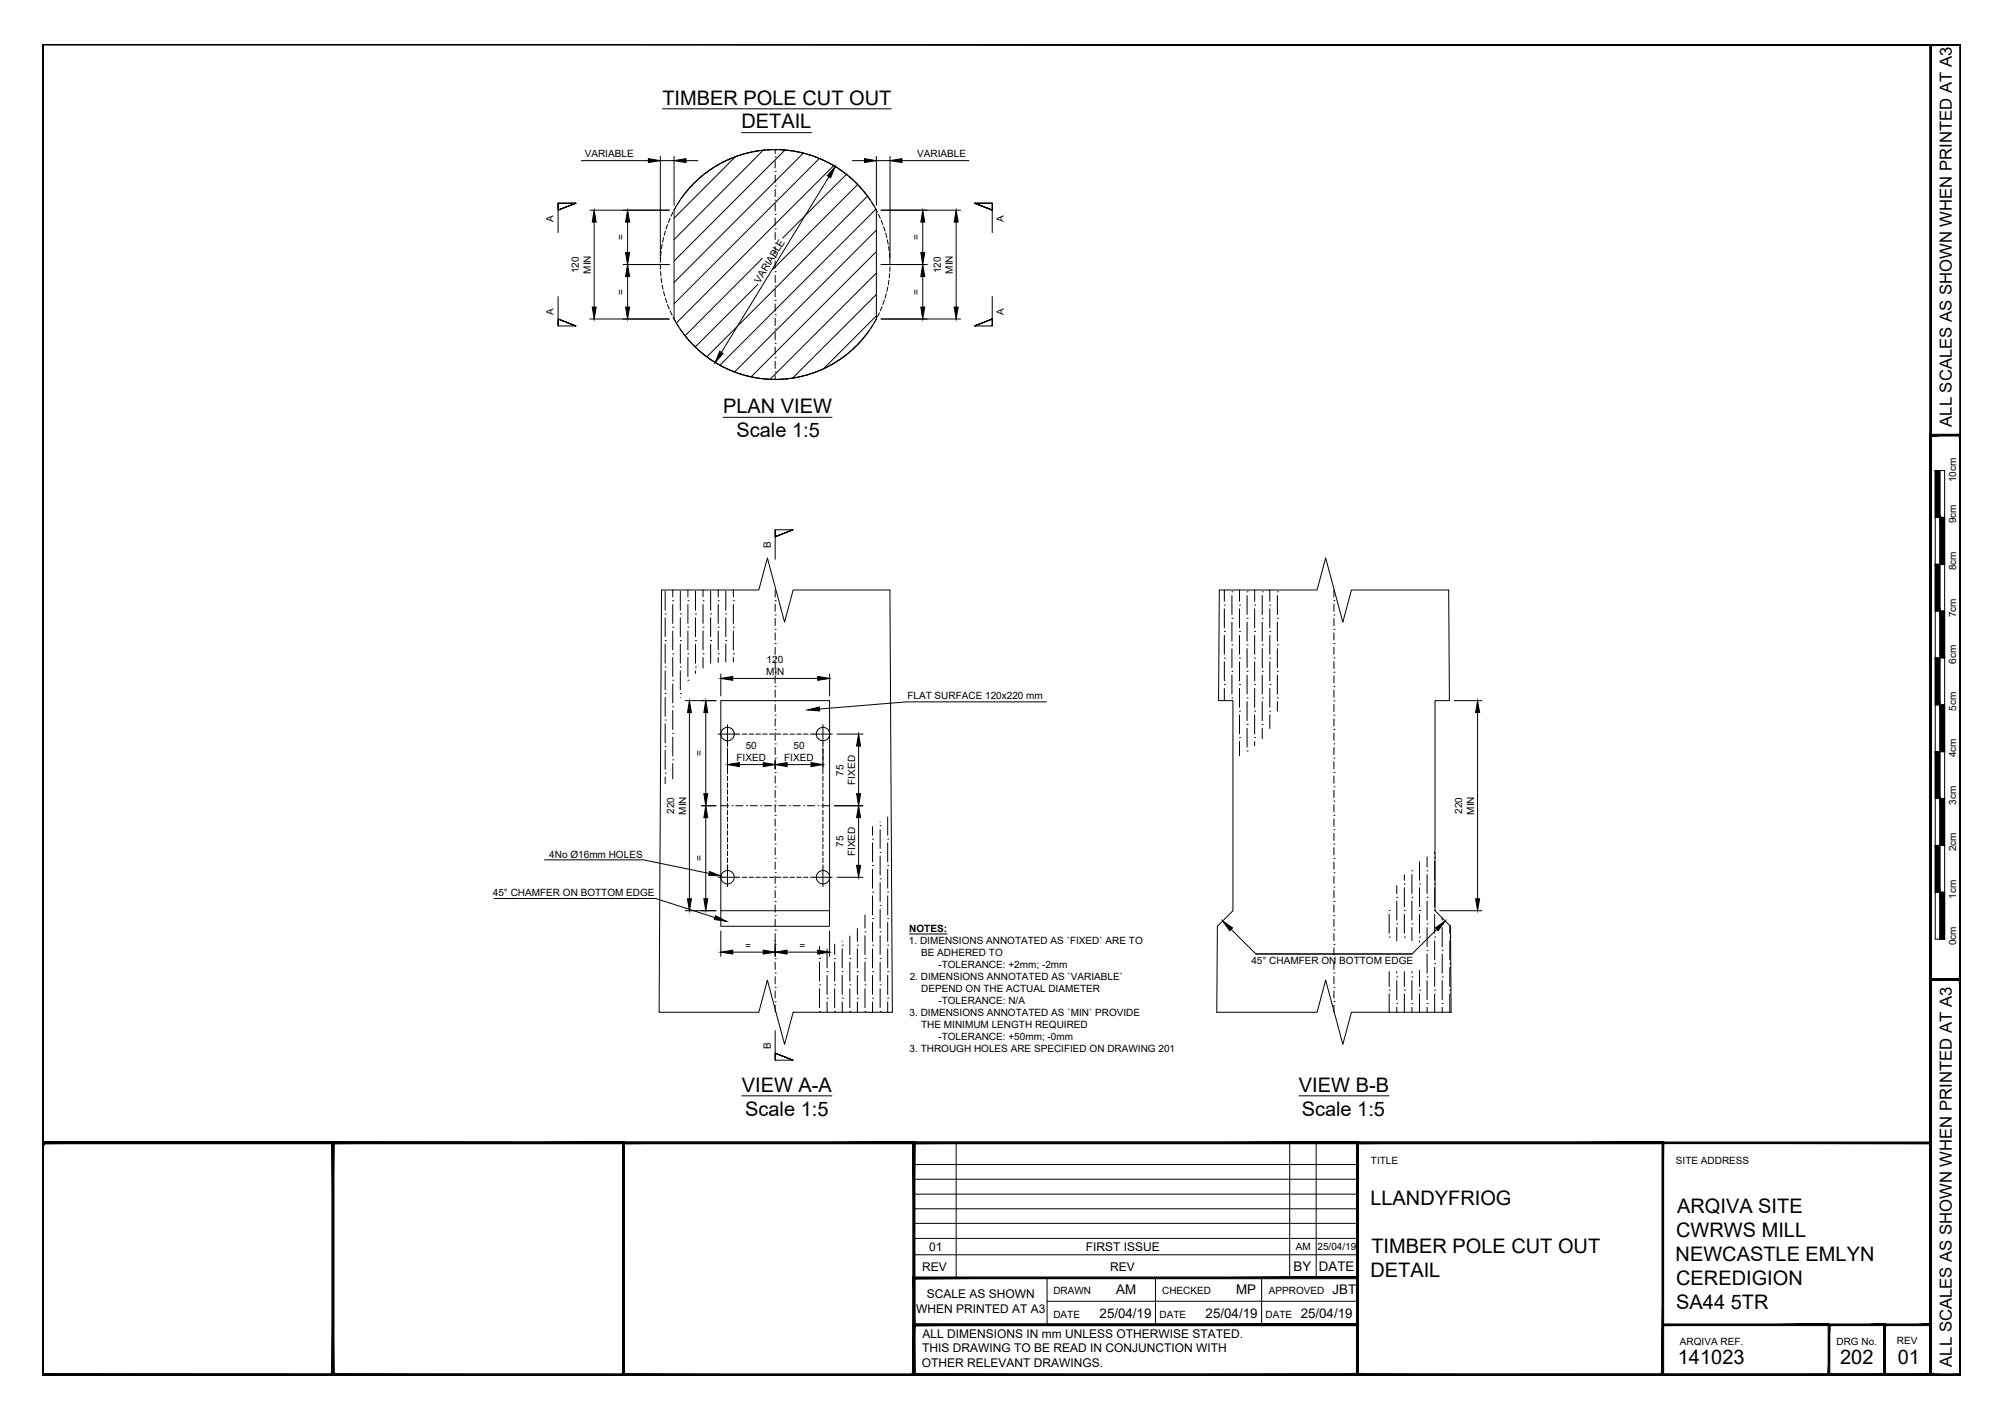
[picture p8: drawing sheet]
<svg xmlns="http://www.w3.org/2000/svg" width="420mm" height="297mm" viewBox="0 0 420 297" stroke-linecap="round" stroke-linejoin="round" font-family="sans-serif">
<!-- layer: TEXT AND DIMENSIONS -->
<g fill="none" stroke="#000" stroke-width=".21">
<path d="M121.8 33.7h14.1M138.4 33.7h2.9M138.4 32.7v21.7M138.8 22.8h48M141.3 32.7v10.3M143.7 33.7h2.5M154.1 32.9l-12.8 12.8M155.4 27.8h14.7M159.9 31.5l-18.6 18.7M162.4 38.9h.1M162.4 35.9h.1M162.4 32.9h.1"/>
<path d="M162.4 31.3v.9M162.4 33.7v1.5M162.4 36.7v1.5M162.4 39.7v1.5M164.5 31.4l-23.2 23.3M168.3 32.1l-27 27.1M171.7 33.2l-30.4 30.4M173.7 37l-22.5 36.8M174.7 34.7l-33 33M177.4 36.5l-13.4 13.4M178.6 33.7h2.6M179.7 38.7l-17.7 17.7"/>
<path d="M183.6 32.7v10.3M183.6 33.7h2.9M186.5 32.7v21.7M189 33.7h14M120.7 42.6h-3.7h3.7l-3.7 1.4 3.7-1.4-3.7 1.4v-1.4v6.1M123.6 44h16.6M124.5 46.5v17.8M130.6 55.4h9.6M131.5 46.5v6.4M131.5 57.9v6.4M158.8 59.6l-13.1 13.1M159.8 54.1l-16.2 16.2"/>
<path d="M162.4 59.9h.1M162.4 56.9h.1M162.4 53.9h.1M162.4 50.9h.1M162.4 47.9h.1M162.4 44.9h.1M162.4 41.9h.1M162.4 42.7v1.5M162.4 45.7v1.5M162.4 48.7v1.5M162.4 51.7v1.5M162.4 54.7v1.5"/>
<path d="M162.4 57.7v1.5M181.8 41.1l-33.7 33.7M183.5 43.8l-32.7 32.7M183.6 48.2l-29.7 29.7M183.6 52.7l-26.2 26.3M183.6 57.2l-22.2 22.3M184.6 44h16.7M184.6 55.4h9.7M193.4 46.5v6.4M193.4 57.9v6.4M200.4 46.5v17.8M204.2 42.6h3.7h-3.7l3.7 1.4-3.7-1.4 3.7 1.4v-1.4v6.1"/>
<path d="M117 62.1v6.2h3.7l-3.7-1.5 3.7 1.5-3.7-1.5v1.5M123.6 66.8h16.6M162.4 77.9h.1M162.4 74.9h.1M162.4 71.9h.1M162.4 68.9h.1M162.4 65.9h.1M162.4 62.9h.1M162.4 60.7v1.5M162.4 63.7v1.5M162.4 66.7v1.5M162.4 69.7v1.5"/>
<path d="M162.4 72.7v1.5M162.4 75.7v1.5M162.4 78.7v.8M183.6 61.7l-17.5 17.5M183.6 66.2l-11.1 11.1M184.6 66.8h16.7M207.9 62.1v6.2h-3.7l3.7-1.5-3.7 1.5 3.7-1.5v1.5M151.5 87.4h22.9M162.4 111v1.4l3.8-1.4-3.8 1.4 3.8-1.4h-3.8v6.2M138.6 123.6h20.4l1.8-6.7 3.6 13.4 1.8-6.7h20.3M139.4 139.7h.1M139.4 134.2h.1"/>
<path d="M139.4 128.6h.1M139.4 123.8v4M139.4 129.4v4M139.4 135v3.9M141 136.9h.1M141 131.4h.1M141 125.8h.1M141 123.6v1.4M141 126.6v4M141 132.2v3.9M141 137.7v4M142.6 139.7h.1"/>
<path d="M142.6 134.2h.1M142.6 128.6h.1M142.6 123.8v4M142.6 129.4v4M142.6 135v3.9M144.2 136.9h.1M144.2 131.4h.1M144.2 125.8h.1M144.2 123.6v1.4M144.2 126.6v4M144.2 132.2v3.9M144.2 137.7v4"/>
<path d="M145.7 139.7h.1M145.7 134.2h.1M145.7 128.6h.1M145.7 123.8v4M145.7 129.4v4M145.7 135v3.9M147.3 136.9h.1M147.3 131.4h.1M147.3 125.8h.1M147.3 123.6v1.4M147.3 126.6v4M147.3 132.2v3.9"/>
<path d="M147.3 137.7v2.3M148.9 134.2h.1M148.9 128.6h.1M148.9 123.8v4M148.9 129.4v4M148.9 135v3.9M150.5 136.9h.1M150.5 131.4h.1M150.5 125.8h.1M150.5 123.6v1.4M150.5 126.6v4M150.5 132.2v3.9"/>
<path d="M150.5 137.7v1.1M152.1 134.2h.1M152.1 128.6h.1M152.1 123.8v4M152.1 129.4v4M152.1 135v3.7M153.7 136.9h.1M153.7 131.4h.1M153.7 125.8h.1M153.7 123.6v1.4M153.7 126.6v4M153.7 132.2v3.9"/>
<path d="M153.7 137.7v1M162.4 137.8h.1M162.4 134.8h.1M162.4 131.8h.1M162.4 128.8h.1M162.4 125.8h.1M162.4 123.6v1.5M162.4 126.6v1.5M162.4 129.6v1.5M162.4 132.6v1.5M162.4 135.6v1.5M162.4 138.6v1.5"/>
<path d="M255.5 123.6h20.5l1.8-6.7 3.6 13.4 1.8-6.7h20.4M256.6 137.9h.1M256.6 132.3h.1M256.6 126.7h.1M256.6 123.6v2.3M256.6 127.5v4M256.6 133.1v4M256.6 138.6v4M258.2 135.1h.1M258.2 129.5h.1M258.2 124h.1M258.2 124.8v3.9"/>
<path d="M258.2 130.3v4M258.2 135.9v3.9M259.7 137.9h.1M259.7 132.3h.1M259.7 126.7h.1M259.7 123.6v2.3M259.7 127.5v4M259.7 133.1v4M259.7 138.6v4M261.3 135.1h.1M261.3 129.5h.1M261.3 124h.1"/>
<path d="M261.3 124.8v3.9M261.3 130.3v4M261.3 135.9v3.9M262.9 137.9h.1M262.9 132.3h.1M262.9 126.7h.1M262.9 123.6v2.3M262.9 127.5v4M262.9 133.1v4M262.9 138.6v4M264.5 135.1h.1M264.5 129.5h.1"/>
<path d="M264.5 124h.1M264.5 124.8v3.9M264.5 130.3v4M264.5 135.9v3.9M266.1 137.9h.1M266.1 132.3h.1M266.1 126.7h.1M266.1 123.6v2.3M266.1 127.5v4M266.1 133.1v4M266.1 138.6v4M267.7 135.1h.1"/>
<path d="M267.7 129.5h.1M267.7 124h.1M267.7 124.8v3.9M267.7 130.3v4M267.7 135.9v3.9M279.5 137.8h.1M279.5 134.8h.1M279.5 131.8h.1M279.5 128.8h.1M279.5 125.8h.1M279.5 123.6v1.5M279.5 126.6v1.5"/>
<path d="M279.5 129.6v1.5M279.5 132.6v1.5M279.5 135.6v1.5M279.5 138.6v1.5M139.4 156.4h.1M139.4 150.8h.1M139.4 145.3h.1M139.4 140.5v4M139.4 146.1v4M139.4 151.6v4M139.4 157.2v4M141 159.2h.1"/>
<path d="M141 153.6h.1M141 148.1h.1M141 142.5h.1M141 143.3v4M141 148.8v4M141 154.4v4M141 160v3.2M142.6 145.3h.1M142.6 140.5v4M142.6 146.1h.1M143.6 146.8h6.4M144.2 142.5h.1"/>
<path d="M144.5 149.3v39M145.7 140.5v.6M147.9 149.3v17M150.5 153.8h3.9M151.1 141.2v4.6M152.4 151.8v3.9M152.4 156.7v4.4M153.6 142.1h17.8M162.4 158.8h.1M162.4 155.8h.1M162.4 152.8h.1M162.4 149.8h.1"/>
<path d="M162.4 146.8h.1M162.4 143.8h.1M162.4 140.8h.1M162.4 141.6v1.5M162.4 144.6v1.5M162.4 147.6v1.5M162.4 150.6v1.5M162.4 153.6v1.5M162.4 156.6v1.5M162.4 159.2v1.9M170.5 153.8h3.9M172.5 151.8v3.9"/>
<path d="M172.5 156.7v4.4M173.8 141.2v4.6M175.4 153.8h5.4M179.9 156.3v10M219.3 147h-29.3l-18.3 1.5M256.6 143.4h.1M256.6 144.2v2.6M258.2 146.2h.1M258.2 140.6h.1M258.2 141.4v4M259.7 154.5h.1M259.7 149h.1"/>
<path d="M259.7 143.4h.1M259.7 144.2v4M259.7 149.8v3.9M259.7 155.3v3M261.3 157.3h.1M261.3 151.7h.1M261.3 146.2h.1M261.3 140.6h.1M261.3 141.4v4M261.3 147v4M261.3 152.5v4M262.9 154.5h.1"/>
<path d="M262.9 149h.1M262.9 143.4h.1M262.9 144.2v4M262.9 149.8v3.9M262.9 155.3v.9M264.5 151.7h.1M264.5 146.2h.1M264.5 140.6h.1M264.5 141.4v4M264.5 147v4M264.5 152.5v2.2M266.1 149h.1"/>
<path d="M266.1 143.4h.1M266.1 144.2v4M266.1 149.8v2.8M267.7 146.2h.1M267.7 140.6h.1M267.7 141.4v4M267.7 147v1.9M279.5 158.8h.1M279.5 155.8h.1M279.5 152.8h.1M279.5 149.8h.1M279.5 146.8h.1"/>
<path d="M279.5 143.8h.1M279.5 140.8h.1M279.5 141.6v1.5M279.5 144.6v1.5M279.5 147.6v1.5M279.5 150.6v1.5M279.5 153.6v1.5M279.5 156.6v1.5M279.5 159.6v1.5M304.7 146.8h5.8M309.6 149.3v39M139.4 161.9h.1"/>
<path d="M139.4 162.8v1.4M147 168.8h3M147.9 171.3v17M151.1 168.8h1.6M153.4 168.8h.1M154.2 168.8h1.5M154.9 160.2h5M156.4 168.8h.1M157.2 168.8h1.5M159.4 168.8h.1M160.2 168.8h1.5M162.4 179.8h.1"/>
<path d="M162.4 176.8h.1M162.4 173.8h.1M162.4 170.8h.1M162.4 167.8h.1M162.4 164.8h.1M162.4 161.8h.1M162.4 168.8h.1M162.4 162.6v1.5M162.4 165.6v1.5M162.4 168.6v1.5M162.4 171.6v1.5M162.4 174.6v1.5"/>
<path d="M162.4 177.6v1.5M163.2 168.8h1.5M164.9 160.2h5.1M165.4 168.8h.1M166.2 168.8h1.5M168.5 168.8h.1M169.2 168.8h1.5M171.4 168.8h.1M172.2 168.8h1.6M174.8 168.8h6M179.9 171.3v10M182.8 175.8h.1"/>
<path d="M182.8 173.1v1.9M182.8 176.6v3.9M184.4 173h.1M184.4 178.5h.1M184.4 172.1v.1M184.4 173.8v3.9M184.4 179.3v4M186 175.8h.1M186 171.2v3.8M186 176.6v3.9M279.5 179.8h.1M279.5 176.8h.1"/>
<path d="M279.5 173.8h.1M279.5 170.8h.1M279.5 167.8h.1M279.5 164.8h.1M279.5 161.8h.1M279.5 162.6v1.5M279.5 165.6v1.5M279.5 168.6v1.5M279.5 171.6v1.5M279.5 174.6v1.5M279.5 177.6v1.5M299 179.5v2.1"/>
<path d="M300.6 179.6h.1M300.6 178.5v.3M103.5 188.2h33.9l12.4 4M114.1 180.1h20.8l13.7 2.9M143.6 190.8h6.4M150.5 183.8h3.9M151.1 190.8v3.2h22.7v-3.2M151.1 195v5.3M152.4 181.8v3.9M153.6 199.5h6.3M162.4 197.8h.1M162.4 194.8h.1"/>
<path d="M162.4 191.8h.1M162.4 188.8h.1M162.4 185.8h.1M162.4 182.8h.1M162.4 180.6v1.5M162.4 183.6v1.5M162.4 186.6v1.5M162.4 189.6v1.5M162.4 192.6v1.5M162.4 195.6v4.7M164.9 199.5h6.5M170.5 183.8h3.9"/>
<path d="M171.7 198.2v1.8M172.5 181.8v3.9M173.3 198.8v4M173.8 195v5.3M174.9 197.8v2.2M175.4 183.8h5.4M176.5 198h.1M176.5 197.1v.1M176.5 198.8v4M178.1 196.1v3.9M179.7 198h.1M179.7 194.5v2.7"/>
<path d="M179.7 198.8v4M181.3 195.2h.1M181.3 191.7v2.7M181.3 196v4M182.8 181.3h.1M182.8 186.9h.1M182.8 192.4h.1M182.8 198h.1M182.8 182.1v4M182.8 187.7v3.9M182.8 193.2v4M182.8 198.8v4"/>
<path d="M184.4 184.1h.1M184.4 189.7h.1M184.4 195.2h.1M184.4 184.9v3.9M184.4 190.4v4M184.4 196v4M186 181.3h.1M186 186.9h.1M186 192.4h.1M186 198h.1M186 182.1v4M186 187.7v3.9"/>
<path d="M186 193.2v4M186 198.8v4M190.5 195.6h8M258 194.7l5.2 5.1h32.7M279.5 197.8h.1M279.5 194.8h.1M279.5 191.8h.1M279.5 188.8h.1M279.5 185.8h.1M279.5 182.8h.1M279.5 180.6v1.5M279.5 183.6v1.5"/>
<path d="M279.5 186.6v1.5M279.5 189.6v1.5M279.5 192.6v1.5M279.5 195.6v1.5M279.5 198.6v1.5M291.1 190.7h.1M291.1 196.3h.1M291.1 191.5v4M292.7 188h.1M292.7 193.5h.1M292.7 185.5v1.7M292.7 188.8v3.9"/>
<path d="M292.7 194.3v2.8M294.3 185.2h.1M294.3 190.7h.1M294.3 196.3h.1M294.3 183.2v1.2M294.3 186v3.9M294.3 191.5v4M295.9 182.4h.1M295.9 188h.1M295.9 193.5h.1M295.9 183.2v4M295.9 188.8v3.9"/>
<path d="M295.9 194.3v2.8M297.5 185.2h.1M297.5 190.7h.1M297.5 196.3h.1M297.5 180.5v3.9M297.5 186v3.9M297.5 191.5v4M297.5 197.1v.2M299 182.4h.1M299 188h.1M299 193.5h.1M299 199.1h.1"/>
<path d="M299 183.2v4M299 188.8v3.9M299 194.3v4M299 199.9v3.9M300.6 185.2h.1M300.6 190.7h.1M300.6 196.3h.1M300.6 180.4v4M300.6 186v3.9M300.6 191.5v4M300.6 197.1v4M301.1 194.7l-5.2 5.1h-32.7"/>
<path d="M301.7 190.8h8.8M302.2 193.5h.1M302.2 199.1h.1M302.2 192.3v.4M302.2 194.3v4M302.2 199.9v3.9M303.8 196.3h.1M303.8 193.9v1.6M303.8 197.1v4M138.1 212h20.9l1.8-6.7 3.6 13.5 1.8-6.8h20.8M162.4 209.8h.1M162.4 206.8h.1"/>
<path d="M162.4 203.8h.1M162.4 200.8h.1M162.4 215.9v6.2h3.8l-3.8-1.5 3.8 1.5-3.8-1.5v1.5M162.4 201.6v1.5M162.4 204.6v1.5M162.4 207.6v1.5M162.4 210.6v1.4M171.7 200.8h.1M171.7 206.3h.1M171.7 211.9h.1M171.7 201.5v4M171.7 207.1v4"/>
<path d="M173.3 203.5h.1M173.3 209.1h.1M173.3 204.3v4M173.3 209.9v2.1M174.9 200.8h.1M174.9 206.3h.1M174.9 211.9h.1M174.9 201.5v4M174.9 207.1v4M176.5 203.5h.1M176.5 209.1h.1M176.5 204.3v4"/>
<path d="M176.5 209.9v2.1M178.1 200.8h.1M178.1 206.3h.1M178.1 211.9h.1M178.1 201.5v4M178.1 207.1v4M179.7 203.5h.1M179.7 209.1h.1M179.7 204.3v4M179.7 209.9v2.1M181.3 200.8h.1M181.3 206.3h.1"/>
<path d="M181.3 211.9h.1M181.3 201.5v4M181.3 207.1v4M182.8 203.5h.1M182.8 209.1h.1M182.8 204.3v4M182.8 209.9v2.1M184.4 200.8h.1M184.4 206.3h.1M184.4 211.9h.1M184.4 201.5v4M184.4 207.1v4"/>
<path d="M186 203.5h.1M186 209.1h.1M186 204.3v4M186 209.9v2.1M255 212h21l1.8-6.7 3.6 13.5 1.8-6.8h20.9M279.5 209.8h.1M279.5 206.8h.1M279.5 203.8h.1M279.5 200.8h.1M279.5 201.6v1.5M279.5 204.6v1.5M279.5 207.6v1.5"/>
<path d="M279.5 210.6v1.4M291.1 207.4h.1M291.1 203.5v3.1M291.1 208.2v3.8M292.7 204.6h.1M292.7 210.2h.1M292.7 203.5v.3M292.7 205.4v4M292.7 211v1M294.3 207.4h.1M294.3 203.5v3.1M294.3 208.2v3.8"/>
<path d="M295.9 204.6h.1M295.9 210.2h.1M295.9 203.5v.3M295.9 205.4v4M295.9 211v1M297.5 207.4h.1M297.5 203.3v3.3M297.5 208.2v3.8M299 204.6h.1M299 210.2h.1M299 205.4v4M299 211v1"/>
<path d="M300.6 201.9h.1M300.6 207.4h.1M300.6 202.6v4M300.6 208.2v3.8M302.2 204.6h.1M302.2 210.2h.1M302.2 205.4v4M302.2 211v1M303.8 201.9h.1M303.8 207.4h.1M303.8 202.6v4M303.8 208.2v3.8"/>
<path d="M155.5 229.6h18.8M272.2 229.6h18.9"/>
</g>
<g fill="#000" stroke="#000" stroke-width=".21">
<path d="M135.9 33.2l2.5 .5-2.5 .4zM141.3 33.7l2.4-.5v.9zM175 34.9l-.9 2.4-.7-.5zM181.2 33.2l2.4 .5-2.4 .4zM186.5 33.7l2.5-.5v.9zM124.5 44l.4 2.5h-.8zM131.5 44l.4 2.5h-.8zM131.1 52.9h.8l-.4 2.5zM131.5 55.4l.4 2.5h-.8zM193.4 44l.4 2.5h-.8zM193 52.9h.8l-.4 2.5zM193.4 55.4l.4 2.5h-.8z"/>
<path d="M200.4 44l.4 2.5h-.9zM124.1 64.3h.8l-.4 2.5zM131.1 64.3h.8l-.4 2.5zM150.8 73.6l.7 .4-1.6 1.9zM193 64.3h.8l-.4 2.5zM199.9 64.3h.9l-.4 2.5zM144.5 146.8l.4 2.5h-.8zM147.9 146.8l.4 2.5h-.8zM151.1 142.1l2.5-.4v.8zM152.4 160.2l2.5-.5v.9zM159.9 159.7l2.5 .5-2.5 .4zM162.4 160.2l2.5-.5v.9z"/>
<path d="M170 159.7l2.5 .5-2.5 .4zM171.4 141.7l2.4 .4-2.4 .4zM169.2 148.7l2.5-.6 .1 .8zM179.9 153.8l.4 2.5h-.8zM309.6 146.8l.5 2.5h-.9zM147.5 166.3h.8l-.4 2.5zM147.9 168.8l.4 2.5h-.8zM179.5 166.3h.8l-.4 2.5zM179.9 168.8l.4 2.5h-.8zM144.1 188.3h.8l-.4 2.5zM147.5 188.3h.8l-.4 2.5zM148.7 182.6l2.4 .9-2.6-.1z"/>
<path d="M150 191.8l2.2 1.2-2.5-.4zM151.1 199.5l2.5-.5v.9zM159.9 199l2.5 .5-2.5 .4zM162.4 199.5l2.5-.5v.9zM171.4 199l2.4 .5-2.4 .4zM179.5 181.3h.8l-.4 2.5zM256.2 192.9l2.1 1.5-.6 .6zM300.8 194.4l2.1-1.5-1.5 2.1zM309.2 188.3h.9l-.5 2.5z"/>
</g>
<!-- layer: PROPOSED OTHER USER 1 - HIDDEN -->
<g fill="none" stroke="#000" stroke-width=".21">
<path d="M144.2 39.7l-.6 .7M145.2 38.7l-.7 .7M146.2 37.7l-.7 .6M147.3 36.7l-.8 .7M148.4 35.9l-.8 .5M149.6 35.1l-.8 .5M150.8 34.4l-.8 .4M152.1 33.7l-.9 .4M153.4 33.1l-.9 .4M154.7 32.6l-.9 .4M156.1 32.2l-.9 .3M157.5 31.9l-.9 .2"/>
<path d="M158.9 31.6l-.9 .2M160.3 31.5l-1 .1M161.7 31.4h-.9M162.2 31.4h1M163.6 31.4l1 .1M165 31.5l1 .1M166.5 31.7l.9 .2M167.9 32l.9 .2M169.2 32.3l.9 .3M170.6 32.8l.9 .3M171.9 33.3l.9 .4M173.2 33.9l.9 .5"/>
<path d="M174.5 34.6l.8 .5M175.7 35.3l.8 .6M176.9 36.2l.7 .5M178 37l.7 .7M179 38l.7 .7M180 39l.7 .7M138.4 55.4v1M138.4 54v1M138.4 56.9l.1 .9M138.5 52.6v.9M138.5 58.3l.2 .9M138.8 51.2l-.2 .9"/>
<path d="M138.8 59.7l.1 .9M139.1 49.8l-.2 .9M139.4 48.4l-.2 .9M139.9 47.1l-.3 .9M140.4 45.7l-.3 .9M141 44.5l-.4 .8M141.7 43.2l-.4 .8M142.5 42l-.5 .8M143.3 40.8l-.5 .8M181 40.1l.6 .7M181.8 41.2l.6 .8M182.7 42.4l.5 .8"/>
<path d="M183.4 43.6l.5 .8M184.1 44.9l.4 .8M184.6 46.2l.4 .8M185.2 47.5l.3 .9M185.6 48.9l.3 .9M185.9 50.2l.2 1M186.2 51.6l.1 1M186.3 58.7l-.2 1M186.4 53l.1 1M186.4 57.3l-.1 1M186.5 54.5v.9M186.5 55.9v.9"/>
<path d="M139.1 61.1l.2 .9M139.4 62.5l.3 .9M139.9 63.8l.3 .9M140.4 65.1l.4 .9M141 66.4l.5 .9M141.7 67.7l.5 .8M142.5 68.9l.6 .8M143.3 70l.6 .8M144.2 71.1l.7 .7M145.2 72.2l.7 .7M146.2 73.2l.7 .6M147.3 74.1l.7 .6"/>
<path d="M148.4 75l.8 .5M149.6 75.8l.8 .5M150.8 76.5l.9 .4M152.1 77.2l.9 .3M153.4 77.7l.9 .4M154.8 78.2l.9 .3M156.1 78.6l.9 .3M157.5 79l.9 .1M158.9 79.2l1 .1M160.3 79.4l1 .1M161.7 79.5h1M164.1 79.4l-.9 .1"/>
<path d="M165.6 79.3l-1 .1M166.9 79.1l-.9 .1M168.3 78.7l-.9 .3M169.7 78.4l-.9 .2M171.1 77.9l-.9 .3M172.4 77.3l-.9 .4M173.7 76.7l-.9 .5M174.9 76l-.8 .5M176.1 75.2l-.8 .6M177.3 74.4l-.8 .6M178.3 73.5l-.7 .6M179.4 72.5l-.7 .7"/>
<path d="M180.4 71.5l-.7 .7M181.3 70.4l-.6 .7M182.1 69.2l-.5 .8M182.9 68.1l-.5 .8M183.6 66.8l-.4 .8M184.3 65.5l-.4 .9M184.8 64.2l-.3 .9M185.3 62.9l-.3 .9M185.7 61.5l-.2 .9M186 60.1l-.1 1M152.4 155.7v.7M152.4 156.9v.9"/>
<path d="M152.4 158.3v1M152.4 159.7v1M154.4 153.8h.7M155.5 153.8h1M157 153.8h.9M158.4 153.8h.9M159.8 153.8h1M161.3 153.8h.9M162.7 153.8h.9M164.1 153.8h1M165.5 153.8h1M167 153.8h.9"/>
<path d="M168.4 153.8h.9M169.8 153.8h.7M172.5 155.7v.7M172.5 156.9v.9M172.5 158.3v1M172.5 159.7v1M152.4 161.2v.9M152.4 162.6v.9M152.4 164v1M152.4 165.4v1M152.4 166.9v.9M152.4 168.3v.9"/>
<path d="M152.4 169.7v1M152.4 171.2v.9M152.4 172.6v.9M152.4 174v1M152.4 175.5v.9M152.4 176.9v.9M152.4 178.3v1M152.4 179.7v1M172.5 161.2v.9M172.5 162.6v.9M172.5 164v1M172.5 165.4v1"/>
<path d="M172.5 166.9v.9M172.5 168.3v.9M172.5 169.7v1M172.5 171.2v.9M172.5 172.6v.9M172.5 174v1M172.5 175.5v.9M172.5 176.9v.9M172.5 178.3v1M172.5 179.7v1M152.4 181.2v.6M154.4 183.8h.7"/>
<path d="M155.5 183.8h1M157 183.8h.9M158.4 183.8h.9M159.8 183.8h1M161.3 183.8h.9M162.7 183.8h.9M164.1 183.8h1M165.5 183.8h1M167 183.8h.9M168.4 183.8h.9M169.8 183.8h.7M172.5 181.2v.6"/>
</g>
<!-- layer: MEDIUM THICKNESS -->
<path d="M138.6 123.6l-.5 88.4M186.5 123.6l.5 88.4M255.5 123.6l-.1 23.2h3v44l-3.3 3.2-.1 18M303.6 123.6l.1 23.2h-3v44l3.3 3.2 .1 18" fill="none" stroke="#000" stroke-width=".21"/>
<!-- layer: PROPOSED OTHER USER 1 -->
<g fill="none" stroke="#000" stroke-width=".21">
<path d="M142.8 41.5a24.1 24.1 0 0 1 40.9 2.5l-.1 22.8M182.1 41.5a24.1 24.1 0 0 0-40.9 2.5l.1 22.8M141.2 66.8a24.1 24.1 0 0 0 40.9 2.5M183.7 66.8a24.1 24.1 0 0 1-40.9 2.5M151.1 146.8h22.7v44h-22.7z"/>
<circle cx="152.5" cy="153.8" r="1.41"/>
<circle cx="172.5" cy="153.8" r="1.41"/>
<circle cx="152.5" cy="183.8" r="1.41"/>
<circle cx="172.5" cy="183.8" r="1.41"/>
</g>
<!-- layer: 0 -->
<g fill="none" stroke="#000" stroke-width=".21">
<path d="M405.5 98.6h2v98.1h-2zM406.5 98.6v98.1M405.5 118.2h2M405.5 108.4h2M405.5 137.8h2M405.5 128h2M405.5 157.5h2M405.5 147.7h2M405.5 177.1h2M405.5 167.3h2M405.5 186.9h2M200.4 239.4v28.3"/>
<path d="M270.3 239.4v28.3M275.8 239.4v28.3M191.5 250.1h93M191.5 247h93M191.5 243.9h93M191.5 256.3h93M191.5 253.2h93M191.5 259.4h93M191.5 262.8h93M219.4 267.7v9.8M219.4 272.6h65.1M242.1 267.7v9.8"/>
<path d="M264.4 267.7v9.8"/>
</g>
<g fill="#000" stroke="#000" stroke-width=".21">
<path d="M8.9 9.3l.2 .1h401.6zM8.9 9.3h402l-.2 .1z"/>
<path d="M404.4 9.3l.3 .1zM404.4 9.3l.3 .1-.3 278.6zM404.7 9.4l-.3 278.6 .3-.1zM404.4 288l.3-.1z"/>
<path d="M404.6 9.3l.1 .1h6zM404.6 9.3h6.3l-.2 .1z"/>
<path d="M410.7 9.4v278.5l.2-278.6zM410.9 9.3v278.7l-.2-.1z"/>
<path d="M410.7 9.4v278.5l.2-278.6zM410.9 9.3v278.7l-.2-.1z"/>
<path d="M404.4 91l.3 .3 6.2-.3zM404.7 91.3l6.2-.3-.2 .3zM410.9 91l-.2 .3z"/>
<path d="M404.4 91l.3 114v-113.7zM404.4 91l.3 114-.3 .3z"/>
<path d="M405.5 98.6l1 9.8v-9.8zM405.5 98.6l1 9.8h-1z"/>
<path d="M410.9 91.1l-.2 .2 .2 113.9zM410.7 91.3l.2 113.9-.2-.2zM410.7 205l.2 .3zM404.7 205h6l.2 .3zM404.7 205l-.3 .3h6.5z"/>
<path d="M405.5 118.2l1 9.8v-9.8zM405.5 118.2l1 9.8h-1z"/>
<path d="M406.5 108.4l1 9.8v-9.8zM406.5 108.4l1 9.8h-1z"/>
<path d="M405.5 137.8l1 9.8v-9.8zM405.5 137.8l1 9.8h-1z"/>
<path d="M406.5 128l1 9.8v-9.8zM406.5 128l1 9.8h-1z"/>
<path d="M405.5 157.5l1 9.8v-9.8zM405.5 157.5l1 9.8h-1z"/>
<path d="M406.5 147.6l1 9.9v-9.9zM406.5 147.6l1 9.9h-1z"/>
<path d="M405.5 177.1l1 9.8v-9.8zM405.5 177.1l1 9.8h-1z"/>
<path d="M406.5 167.3l1 9.8v-9.8zM406.5 167.3l1 9.8h-1z"/>
<path d="M406.5 186.9l1 9.8v-9.8zM406.5 186.9l1 9.8h-1z"/>
<path d="M404.4 205l.3 .3 6.2-.3zM404.7 205.3l6.2-.3-.2 .3zM410.9 205l-.2 .3z"/>
<path d="M410.9 205.1l-.2 .2 .2 82.7zM410.7 205.3l.2 82.7-.2-.1zM410.7 287.9l.2 .1z"/>
<path d="M8.9 239.2l.2 .4zM8.9 239.2l395.5 .4h-395.3zM8.9 239.2l395.5 .4 .3-.4z"/>
<path d="M9.1 239.6h60.5l.3-.4zM8.9 239.2h61l-60.8 .4zM8.9 239.2l.2 .4z"/>
<path d="M69.9 239.6h60.6l.3-.4zM69.6 239.2h61.2l-60.9 .4zM69.6 239.2l.3 48.7v-48.3zM69.6 239.2l.3 48.7-.3 .1zM69.6 288l.3-.1z"/>
<path d="M130.8 239.6h60.5l.4-.4zM130.5 239.2h61.2l-60.9 .4zM130.5 239.2l.3 48.7v-48.3zM130.5 239.2l.3 48.7-.3 .1zM130.5 288l.3-.1z"/>
<path d="M191.7 239.6h92.6l.4-.4zM191.3 239.2h93.4l-93 .4zM191.3 239.2l.4 48.7v-48.3zM191.3 239.2l.4 48.7-.4 .1zM191.3 288l.4-.1z"/>
<path d="M284.7 239.6h63.6l.3-.4zM284.3 239.2h64.3l-63.9 .4zM284.3 239.2l.4 48.7v-48.3zM284.3 239.2l.4 48.7-.4 .1zM284.3 288l.4-.1z"/>
<path d="M404.7 239.2l-.3 .4 .3 48.4zM404.4 239.6l.3 48.4-.3-.1zM404.4 287.9l.3 .1z"/>
<path d="M191.3 277.3l.4 .4 93-.4zM191.7 277.7l93-.4-.4 .4zM284.7 277.3l-.4 .4 .4 10.3zM284.3 277.7l.4 10.3-.4-.1zM284.3 287.9l.4 .1z"/>
<path d="M191.3 277.7h93.4l-.4-.4zM191.3 277.7l.4-.4h92.6zM191.3 267.5v10.2l.4-.4zM191.3 267.5l.4 .4v9.4zM191.3 267.5l.4 .4 93-.4zM191.7 267.9l93-.4-.4 .4zM284.7 267.5l-.4 .4 .4 9.8zM284.3 267.9l.4 9.8-.4-.4z"/>
<path d="M383.1 277.3l.3 .4 11.7-.4zM383.4 277.7l11.7-.4-.4 .4zM394.7 277.7l.4 10.3v-10.7zM394.7 277.7l.4 10.3-.4-.1zM394.7 287.9l.4 .1z"/>
<path d="M348.5 277.7h34.8v-.4zM348.5 277.3h34.8l-34.8 .4z"/>
<path d="M394.7 277.3l.4 .4 9.6-.4zM395.1 277.7l9.6-.4-.3 .4zM404.7 277.3l-.3 .4 .3 10.3zM404.4 277.7l.3 10.3-.3-.1zM404.4 287.9l.3 .1z"/>
<path d="M9.1 9.4l-.2 278.6 .2-.1zM8.9 9.3l.2 .1-.2 278.6z"/>
<path d="M9.1 239.6l-.2 48.4 .2-.1zM8.9 239.4l.2 .2-.2 48.4z"/>
<path d="M9.1 287.9l60.7 .1-.2-.1zM9.1 287.9l60.7 .1h-60.9z"/>
<path d="M69.6 287.9l.3 .1zM69.9 239.2v48.8l-.3-.1zM69.9 239.2l-.3 .4v48.3z"/>
<path d="M69.9 287.9l60.7 .1-.1-.1zM69.9 287.9l60.7 .1h-60.8z"/>
<path d="M130.5 287.9l.3 .1zM130.8 239.2v48.8l-.3-.1zM130.8 239.2l-.3 .4v48.3z"/>
<path d="M130.8 287.9l60.7 .1-.2-.1zM130.8 287.9l60.7 .1h-60.9z"/>
<path d="M191.3 287.9l.4 .1zM191.7 239.2v48.8l-.4-.1zM191.3 239.6v48.3l.4-48.7z"/>
<path d="M191.7 287.9l92.8 .1-.2-.1zM191.7 287.9l92.8 .1h-93z"/>
<path d="M284.3 287.9l.4 .1zM284.7 239.2v48.8l-.4-.1zM284.7 239.2l-.4 .4v48.3z"/>
<path d="M191.5 288h93l-.2-.1zM191.5 288l.2-.1h92.6zM191.3 288l.4-.1zM191.7 277.7v10.2l-.4 .1zM191.3 277.3v10.7l.4-10.3z"/>
<path d="M284.7 287.9l63.8 .1-.2-.1zM284.7 287.9l63.8 .1h-64z"/>
<path d="M348.3 287.9l.3 .1zM348.6 239.2v48.8l-.3-.1zM348.6 239.2l-.3 .4v48.3z"/>
<path d="M383.3 288h11.6l-.2-.1zM383.4 287.9h11.3l-11.4 .1zM383.1 288l.3-.1zM383.4 277.7v10.2l-.3 .1zM383.1 277.3v10.7l.3-10.3z"/>
<path d="M8.9 288h395.7l-.2-.1zM8.9 288l.2-.1h395.3zM8.9 239.4v48.6l.2-.1zM8.9 239.4l.2 .2v48.3z"/>
<path d="M394.9 288h9.7l-.2-.1zM394.9 288l.2-.1h9.3zM394.7 288l.4-.1zM395.1 277.7v10.2l-.4 .1zM394.7 277.3v10.7l.4-10.3z"/>
<path d="M9.1 287.9l401.8 .1-.2-.1zM9.1 287.9l401.8 .1h-402z"/>
<path d="M404.7 287.9l6.2 .1-.2-.1zM404.7 287.9l6.2 .1h-6.3z"/>
<path d="M404.6 288h6.3l-.2-.1zM404.7 287.9h6l-6.1 .1zM404.4 288l.3-.1zM404.7 205.3v82.6l-.3 .1zM404.4 205v83l.3-82.7z"/>
</g>
<g font-size="4.2">
<text x="138.8" y="21.9">TIMBER POLE CUT OUT</text>
<text x="155.4" y="26.9">DETAIL</text>
<text x="151.5" y="86.5">PLAN VIEW</text>
<text x="154.3" y="91.6">Scale 1:5</text>
<text x="155.5" y="228.7">VIEW A-A</text>
<text x="156.2" y="233.7">Scale 1:5</text>
<text x="272.2" y="228.7">VIEW B-B</text>
<text x="272.8" y="233.7">Scale 1:5</text>
<text x="287.2" y="252.5">LLANDYFRIOG</text>
<text x="351.5" y="254">ARQIVA SITE</text>
<text x="287.4" y="262.5">TIMBER POLE CUT OUT</text>
<text x="351.2" y="259.1">CWRWS MILL</text>
<text x="287.2" y="267.5">DETAIL</text>
<text x="351.1" y="264.1">NEWCASTLE EMLYN</text>
<text x="351.2" y="269.2">CEREDIGION</text>
<text x="351.3" y="274.2">SA44 5TR</text>
<text x="351.6" y="285.7">141023</text>
<text x="385.6" y="285.7">202</text>
<text x="397.7" y="285.7">01</text>
</g>
<g font-size="3.5">
<text x="409" y="89.4" transform="rotate(-90 409 89.4)">ALL SCALES AS SHOWN WHEN PRINTED AT A3</text>
<text x="409" y="286.3" transform="rotate(-90 409 286.3)">ALL SCALES AS SHOWN WHEN PRINTED AT A3</text>
</g>
<g font-size="2.8">
<text x="271.1" y="266.3">BY</text>
<text x="276.4" y="266.3">DATE</text>
<text x="233.9" y="271.1">AM</text>
<text x="259" y="271.1">MP</text>
<text x="279.3" y="271.1">JBT</text>
<text x="230.4" y="276">25/04/19</text>
<text x="252.7" y="276">25/04/19</text>
<text x="272.6" y="276">25/04/19</text>
</g>
<g font-size="2.5">
<text x="194.7" y="262">01</text>
<text x="227.5" y="262">FIRST ISSUE</text>
<text x="193.3" y="266.2">REV</text>
<text x="232.6" y="266.2">REV</text>
<text x="192" y="275">WHEN PRINTED AT A3</text>
<text x="194.2" y="272">SCALE AS SHOWN</text>
<text x="193.3" y="280.3">ALL DIMENSIONS IN mm UNLESS OTHERWISE STATED.</text>
<text x="193.2" y="286.3">OTHER RELEVANT DRAWINGS.</text>
<text x="193.3" y="283.3">THIS DRAWING TO BE READ IN CONJUNCTION WITH</text>
</g>
<g font-size="2.1">
<text x="122.5" y="33">VARIABLE</text>
<text x="192.2" y="33">VARIABLE</text>
<text x="116" y="46.5" transform="rotate(-90 116 46.5)">A</text>
<text x="210.4" y="46.5" transform="rotate(-90 210.4 46.5)">A</text>
<text x="130.8" y="50.3" transform="rotate(-90 130.8 50.3)">=</text>
<text x="192.7" y="50.3" transform="rotate(-90 192.7 50.3)">=</text>
<text x="121.3" y="57.2" transform="rotate(-90 121.3 57.2)">120</text>
<text x="123.8" y="57.3" transform="rotate(-90 123.8 57.3)">MIN</text>
<text x="159.2" y="59.4" transform="rotate(-59 159.2 59.4)">VARIABLE</text>
<text x="197.2" y="57.2" transform="rotate(-90 197.2 57.2)">120</text>
<text x="199.7" y="57.3" transform="rotate(-90 199.7 57.3)">MIN</text>
<text x="130.8" y="61.7" transform="rotate(-90 130.8 61.7)">=</text>
<text x="192.7" y="61.7" transform="rotate(-90 192.7 61.7)">=</text>
<text x="116" y="66" transform="rotate(-90 116 66)">A</text>
<text x="210.4" y="66" transform="rotate(-90 210.4 66)">A</text>
<text x="409.9" y="101" transform="rotate(-90 409.9 101)">10cm</text>
<text x="409.9" y="109.6" transform="rotate(-90 409.9 109.6)">9cm</text>
<text x="161.5" y="114.8" transform="rotate(-90 161.5 114.8)">B</text>
<text x="409.9" y="119.5" transform="rotate(-90 409.9 119.5)">8cm</text>
<text x="409.9" y="129.3" transform="rotate(-90 409.9 129.3)">7cm</text>
<text x="160.5" y="141.4">MIN</text>
<text x="160.6" y="138.9">120</text>
<text x="409.9" y="139.1" transform="rotate(-90 409.9 139.1)">6cm</text>
<text x="190.1" y="146.5">FLAT SURFACE 120x220 mm</text>
<text x="409.9" y="148.9" transform="rotate(-90 409.9 148.9)">5cm</text>
<text x="147.2" y="158.4" transform="rotate(-90 147.2 158.4)">=</text>
<text x="154.3" y="159.5">FIXED</text>
<text x="156.3" y="157">50</text>
<text x="164.3" y="159.5">FIXED</text>
<text x="166.3" y="157">50</text>
<text x="409.9" y="158.6" transform="rotate(-90 409.9 158.6)">4cm</text>
<text x="176.7" y="162.5" transform="rotate(-90 176.7 162.5)">75</text>
<text x="179.2" y="164.4" transform="rotate(-90 179.2 164.4)">FIXED</text>
<text x="141.3" y="170.5" transform="rotate(-90 141.3 170.5)">220</text>
<text x="143.8" y="170.7" transform="rotate(-90 143.8 170.7)">MIN</text>
<text x="306.4" y="170.5" transform="rotate(-90 306.4 170.5)">220</text>
<text x="308.9" y="170.7" transform="rotate(-90 308.9 170.7)">MIN</text>
<text x="409.9" y="168.6" transform="rotate(-90 409.9 168.6)">3cm</text>
<text x="115.1" y="179.6">4No Ø16mm HOLES</text>
<text x="176.7" y="177.4" transform="rotate(-90 176.7 177.4)">75</text>
<text x="179.2" y="179.4" transform="rotate(-90 179.2 179.4)">FIXED</text>
<text x="409.9" y="178.3" transform="rotate(-90 409.9 178.3)">2cm</text>
<text x="147.2" y="180.4" transform="rotate(-90 147.2 180.4)">=</text>
<text x="103.3" y="187.7">45° CHAMFER ON BOTTOM EDGE</text>
<text x="409.9" y="188.3" transform="rotate(-90 409.9 188.3)">1cm</text>
<text x="190.5" y="197.7">1. DIMENSIONS ANNOTATED AS `FIXED` ARE TO</text>
<text x="190.5" y="195.2">NOTES:</text>
<text x="409.9" y="198" transform="rotate(-90 409.9 198)">0cm</text>
<text x="156.1" y="198.8">=</text>
<text x="167.5" y="198.8">=</text>
<text x="193" y="200.3">BE ADHERED TO</text>
<text x="196.6" y="202.8">-TOLERANCE: +2mm; -2mm</text>
<text x="262.2" y="202">45° CHAMFER ON BOTTOM EDGE</text>
<text x="190.6" y="205.3">2. DIMENSIONS ANNOTATED AS `VARIABLE`</text>
<text x="193" y="207.8">DEPEND ON THE ACTUAL DIAMETER</text>
<text x="190.6" y="212.9">3. DIMENSIONS ANNOTATED AS `MIN` PROVIDE</text>
<text x="193" y="215.4">THE MINIMUM LENGTH REQUIRED</text>
<text x="196.6" y="210.4">-TOLERANCE: N/A</text>
<text x="161.5" y="219.7" transform="rotate(-90 161.5 219.7)">B</text>
<text x="190.6" y="220.5">3. THROUGH HOLES ARE SPECIFIED ON DRAWING 201</text>
<text x="196.6" y="218">-TOLERANCE: +50mm; -0mm</text>
<text x="287.3" y="243.9">TITLE</text>
<text x="351.2" y="243.9">SITE ADDRESS</text>
<text x="271.5" y="261.9">AM</text>
<text x="276.1" y="261.9">25/04/19</text>
<text x="220.8" y="271.1">DRAWN</text>
<text x="243.5" y="271.1">CHECKED</text>
<text x="265.9" y="271.1">APPROVED</text>
<text x="220.8" y="276">DATE</text>
<text x="243" y="276">DATE</text>
<text x="265.2" y="276">DATE</text>
<text x="352.1" y="281.6">ARQIVA REF.</text>
<text x="384.8" y="281.6">DRG No.</text>
<text x="397.5" y="281.6">REV</text>
</g>
</svg>
